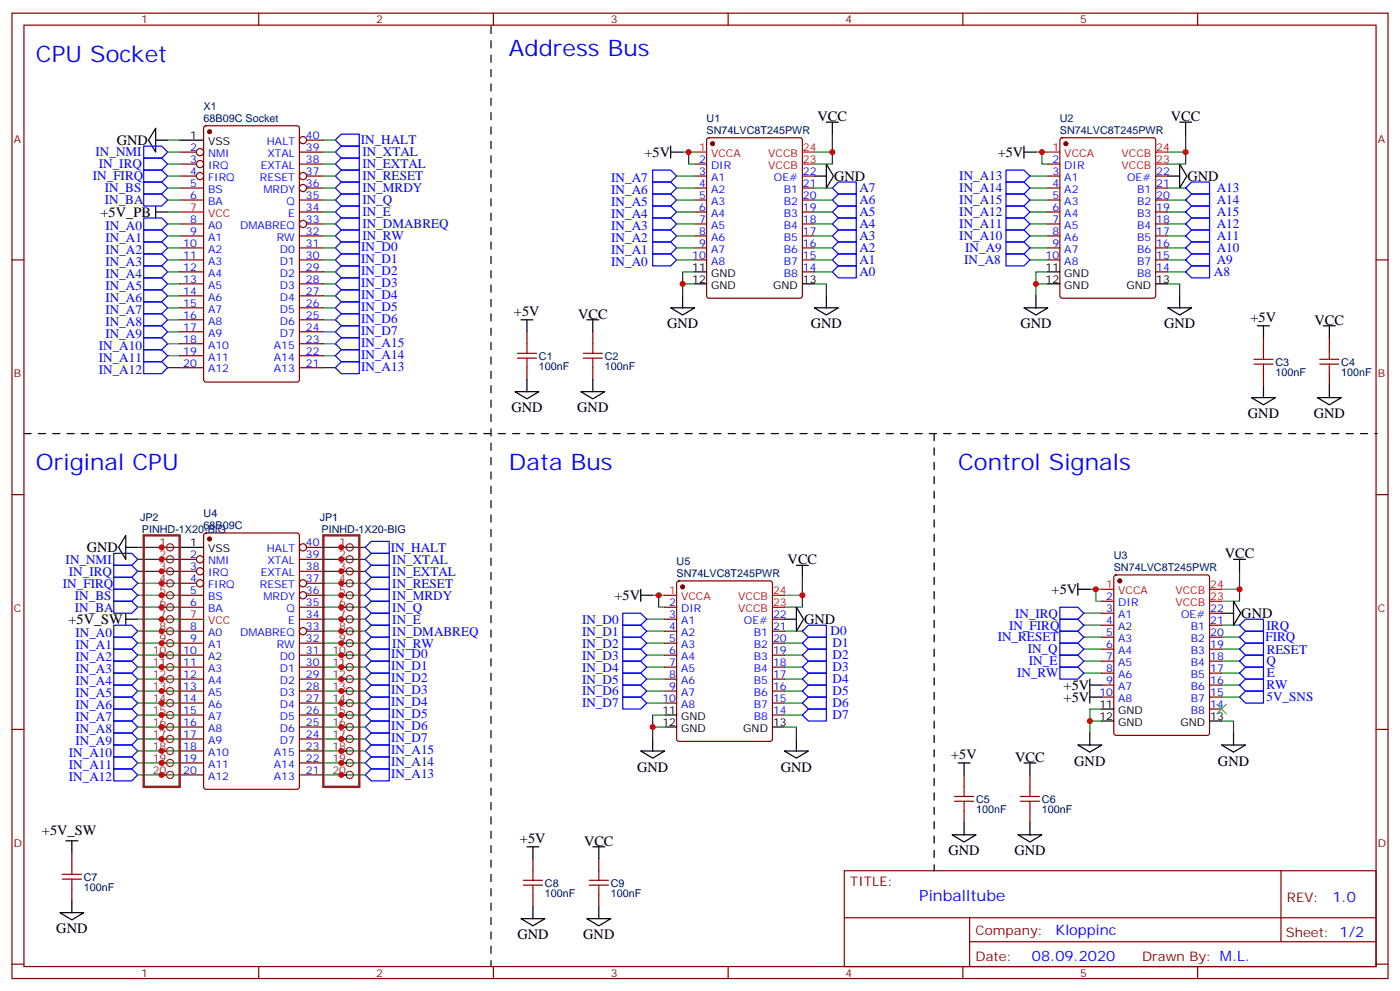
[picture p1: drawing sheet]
<svg xmlns="http://www.w3.org/2000/svg" width="412mm" height="292mm" viewBox="0 0 412 292" stroke-linecap="round" stroke-linejoin="round" font-family="sans-serif">
<g fill="none" stroke="#870000" stroke-width=".35">
<path d="M3.5 3.9h405.4v284.3h-405.4zM7.1 7.4h398.2v277.3h-398.2zM76.2 3.9v3.5M145.3 3.9v3.5M214.5 3.9v3.5M283.6 3.9v3.5M352.8 3.9v3.5M60.2 37.2l.5-.2h26.8l.6 .5 .1 74.3-.5 .7h-27l-.7-.4v-74.4zM52.9 48.3h5M52.9 51.9h5M52.9 55.4h7.1M52.9 58.9h7.1"/>
<path d="M52.9 44.8h5M88.2 48.3h7M88.2 58.9h7M88.2 44.8h7M90.3 51.9h4.9M90.3 55.4h4.9M90.3 41.3h4.9M204.6 48.3h3.5M204.6 51.9h3.5M204.6 55.4h3.5M204.6 58.9h3.5M208.4 40.8l.4-.2h26.9l.6 .4 .1 46.1-.5 .7h-27.1l-.6-.4-.1-46.1z"/>
<path d="M236.4 51.9h3.5M236.4 55.4h3.5M236.4 58.9h3.5M308.7 48.3h3.5M308.7 51.9h3.5M308.7 55.4h3.5M308.7 58.9h3.5M312.4 40.8l.5-.2h26.8l.7 .4v46.1l-.4 .7h-27.1l-.6-.4-.1-46.1zM340.4 51.9h3.6M340.4 55.4h3.6M340.4 58.9h3.6M3.5 76.6h3.6"/>
<path d="M52.9 76.6h7.1M52.9 66h7.1M52.9 69.5h7.1M52.9 73h7.1M88.2 76.6h7M88.2 62.4h7M88.2 69.5h7M88.2 73h7M90.3 66h4.9M204.6 76.6h3.5M204.6 62.4h3.5M204.6 66h3.5"/>
<path d="M204.6 69.5h3.5M204.6 73h3.5M236.4 76.6h3.5M236.4 62.4h3.5M236.4 66h3.5M236.4 69.5h3.5M236.4 73h3.5M308.7 76.6h3.5M308.7 62.4h3.5M308.7 66h3.5M308.7 69.5h3.5M308.7 73h3.5"/>
<path d="M340.4 76.6h3.6M340.4 62.4h3.6M340.4 66h3.6M340.4 69.5h3.6M340.4 73h3.6M405.3 76.6h3.6M52.9 80.1h7.1M52.9 83.6h7.1M52.9 87.1h7.1M52.9 90.7h7.1M52.9 94.2h7.1M52.9 97.7h7.1"/>
<path d="M88.2 80.1h7M88.2 83.6h7M88.2 87.1h7M88.2 90.7h7M88.2 94.2h7M88.2 97.7h7M155.2 97.7v3.5M174.6 97.7v3.5M236.4 80.1h3.5M340.4 80.1h3.6M372.2 99.5v3.5M391.6 99.5v3.5"/>
<path d="M52.9 101.2h7.1M52.9 104.8h7.1M52.9 108.3h7.1M88.2 101.2h7M88.2 104.8h7M88.2 108.3h7M155.2 108.3v3.5M174.6 108.3v3.5M372.2 110.1v3.5M391.6 110.1v3.5M3.5 145.7h3.6M60.2 157.2l.5-.2h26.8l.6 .4 .1 74.4-.5 .6-27 .1-.7-.5v-74.3z"/>
<path d="M405.3 145.7h3.6M52.9 164.7h5M52.9 168.3h5M52.9 171.8h5M52.9 175.3h7.1M52.9 178.9h7.1M88.2 164.7h7M88.2 168.3h7M88.2 178.9h7M90.3 171.8h4.9M90.3 175.3h4.9M90.3 161.2h4.9"/>
<path d="M195.8 178.9h3.5M199.6 171.3l.4-.2h26.8l.7 .4v46.2l-.4 .6-27.1 .1-.6-.5-.1-46.1zM324.6 177.1h3.5M328.3 169.5l.5-.2h26.8l.7 .5v46.1l-.5 .7h-27l-.7-.5v-46.1zM52.9 185.9h7.1M52.9 189.4h7.1M52.9 193h7.1M52.9 196.5h7.1M88.2 189.4h7M88.2 193h7M88.2 196.5h7M88.2 182.4h7"/>
<path d="M90.3 185.9h4.9M195.8 185.9h3.5M195.8 189.4h3.5M195.8 193h3.5M195.8 196.5h3.5M195.8 182.4h3.5M227.5 185.9h3.6M227.5 189.4h3.6M227.5 193h3.6M227.5 196.5h3.6M227.5 182.4h3.6M324.6 180.6h3.5"/>
<path d="M324.6 184.2h3.5M324.6 187.7h3.5M324.6 191.2h3.5M324.6 194.7h3.5M324.6 198.3h3.5M356.3 180.6h3.5M356.3 184.2h3.5M356.3 187.7h3.5M356.3 191.2h3.5M356.3 194.7h3.5M356.3 198.3h3.5M3.5 214.8h3.6"/>
<path d="M52.9 200h7.1M52.9 203.6h7.1M52.9 207.1h7.1M52.9 210.6h7.1M52.9 214.1h7.1M52.9 217.7h7.1M88.2 200h7M88.2 203.6h7M88.2 207.1h7M88.2 210.6h7M88.2 214.1h7M88.2 217.7h7"/>
<path d="M195.8 200h3.5M195.8 203.6h3.5M195.8 207.1h3.5M227.5 200h3.6M227.5 203.6h3.6M227.5 207.1h3.6M227.5 210.6h3.6M324.6 201.8h3.5M324.6 205.3h3.5M356.3 201.8h3.5M356.3 205.3h3.5M356.3 208.8h3.5"/>
<path d="M405.3 214.8h3.6M52.9 221.2h7.1M52.9 224.7h7.1M52.9 228.2h7.1M88.2 221.2h7M88.2 224.7h7M88.2 228.2h7M284 228.2v3.6M284 238.8v3.6M303.4 228.2v3.6M303.4 238.8v3.6M21.2 251.2v3.5"/>
<path d="M157 252.9v3.6M176.4 252.9v3.6M248.7 256.5h156.6v28.2h-156.6zM377.3 256.5v20.9M21.2 261.8v3.5M157 263.5v3.6M176.4 263.5v3.6M248.7 270.3h156.5M285.6 277.4h119.6M285.6 270.3v14.1M3.5 284h3.6M76.2 284.7v3.5"/>
<path d="M145.3 284.7v3.5M214.5 284.7v3.5M283.6 284.7v3.5M352.8 284.7v3.5M405.3 284h3.6"/>
<circle cx="58.9" cy="51.9" r="1.06"/>
<circle cx="58.9" cy="44.8" r="1.06"/>
<circle cx="58.9" cy="48.3" r="1.06"/>
<circle cx="89.3" cy="55.4" r="1.06"/>
<circle cx="89.3" cy="51.9" r="1.06"/>
<circle cx="89.3" cy="41.3" r="1.06"/>
<circle cx="89.3" cy="66" r="1.06"/>
<circle cx="58.9" cy="171.8" r="1.06"/>
<circle cx="58.9" cy="164.7" r="1.06"/>
<circle cx="58.9" cy="168.3" r="1.06"/>
<circle cx="89.3" cy="171.8" r="1.06"/>
<circle cx="89.3" cy="161.2" r="1.06"/>
<circle cx="89.3" cy="175.3" r="1.06"/>
<circle cx="89.3" cy="185.9" r="1.06"/>
</g>
<g fill="#870000" stroke="#870000" stroke-width=".35">
<circle cx="209.9" cy="42.3" r=".53"/>
<circle cx="61.7" cy="38.8" r=".53"/>
<circle cx="61.7" cy="158.8" r=".53"/>
<circle cx="314" cy="42.3" r=".53"/>
<circle cx="201.1" cy="172.9" r=".53"/>
<circle cx="329.8" cy="171.1" r=".53"/>
</g>
<g fill="none" stroke="#f00" stroke-width=".35">
<path d="M204.6 44.8h3.5M236.4 44.8h3.5M236.4 48.3h3.5M308.7 44.8h3.5M340.4 44.8h3.6M340.4 48.3h3.6M52.9 62.4h7.1M195.8 175.3h3.5M227.5 175.3h3.6M227.5 178.9h3.6M324.6 173.6h3.5M356.3 173.6h3.5"/>
<path d="M356.3 177.1h3.5M52.9 182.4h7.1"/>
</g>
<g fill="none" stroke="#000" stroke-width=".35">
<path d="M45.9 37.7v7.1l-2.2-3.5zM243.4 36h3.5M245.2 36v3.5M347.5 36h3.5M349.2 36v3.5M45.9 41.3h3.5M52.9 41.3h7.1M197.6 44.8h3.5M197.6 43v3.6M239.9 51.9h3.5M243.4 48.3l2.1 3.6-2.1 3.5zM301.6 44.8h3.6"/>
<path d="M301.6 43v3.6M344 51.9h3.5M347.5 48.3l2.1 3.6-2.1 3.5zM45.9 62.4h3.5M45.9 60.7v3.5M153.5 94.2h3.5M155.2 94.2v3.5M172.9 94.2h3.5M174.6 94.2v3.5M197.6 90.7h7l-3.5 2.1zM201.1 87.1v3.6M204.6 80.1h3.5"/>
<path d="M204.6 83.6h3.5M236.4 83.6h3.5M239.9 90.7h7l-3.5 2.1zM243.4 87.1v3.6M301.6 90.7h7.1l-3.5 2.1zM305.2 87.1v3.6M308.7 80.1h3.5M308.7 83.6h3.5M340.4 83.6h3.6M344 90.7h7l-3.5 2.1zM347.5 87.1v3.6M370.4 96h3.5"/>
<path d="M372.2 96v3.5M389.8 96h3.5M391.6 96v3.5M151.7 115.4h7l-3.5 2.1zM155.2 111.8v3.6M171.1 115.4h7.1l-3.6 2.1zM174.6 111.8v3.6M368.7 117.1h7l-3.5 2.1zM372.2 113.6v3.5M388.1 117.1h7l-3.5 2.1zM391.6 113.6v3.5M37 157.7v7l-2.1-3.5z"/>
<path d="M37 161.2h3.6M52.9 161.2h7.1M188.7 175.3h3.6M188.7 173.6v3.5M234.6 178.9l2.1 3.5-2.1 3.5zM234.6 166.5h3.5M236.4 166.5v3.5M317.5 173.6h3.5M317.5 171.8v3.5M363.4 177.1l2.1 3.5-2.1 3.6zM363.4 164.7h3.5M365.1 164.7v3.6"/>
<path d="M37 182.4h3.6M37 180.6v3.6M231.1 182.4h3.5M359.8 180.6h3.6M192.3 217.7v3.5M195.8 210.6h3.5M195.8 214.1h3.5M227.5 214.1h3.6M234.6 217.7v3.5M317.5 219.4h7.1l-3.6 2.1zM321 200v7.1M321 215.9v3.5"/>
<path d="M321 201.8h3.6M321 205.3h3.6M324.6 208.8h3.5M324.6 212.4h3.5M356.3 212.4h3.5M359.8 219.4h7.1l-3.5 2.1zM363.4 215.9v3.5M188.7 221.2h7.1l-3.5 2.1zM231.1 221.2h7l-3.5 2.1zM282.2 224.7h3.6M284 224.7v3.5M301.6 224.7h3.6"/>
<path d="M303.4 224.7v3.5M19.4 247.7h3.5M21.2 247.7v3.5M155.2 249.4h3.5M157 249.4v3.5M174.6 249.4h3.6M176.4 249.4v3.5M280.5 245.9h7l-3.5 2.1zM284 242.4v3.5M299.9 245.9h7l-3.5 2.1zM303.4 242.4v3.5M17.6 268.8h7.1l-3.5 2.1z"/>
<path d="M21.2 265.3v3.5M153.5 270.6h7l-3.5 2.1zM157 267.1v3.5M172.9 270.6h7l-3.5 2.1zM176.4 267.1v3.5"/>
</g>
<g fill="none" stroke="#00f" stroke-width=".35">
<path d="M100.5 39.5h5.3v3.5h-5.3l-1.7-1.7zM42.3 43h5.3l1.8 1.8-1.8 1.8h-5.3zM42.3 46.6h5.3l1.8 1.7-1.8 1.8h-5.3zM42.3 50.1h5.3l1.8 1.8-1.8 1.7h-5.3zM42.3 53.6h5.3l1.8 1.8-1.8 1.8h-5.3zM42.3 57.2h5.3l1.8 1.7-1.8 1.8h-5.3zM98.8 44.8l1.7-1.8h5.3v3.6h-5.3zM98.8 48.3l1.7-1.7h5.3v3.5h-5.3zM98.8 51.9l1.7-1.8h5.3v3.5h-5.3zM98.8 55.4l1.7-1.8h5.3v3.6h-5.3zM100.5 57.2h5.3v3.5h-5.3l-1.7-1.8zM192.3 50.1h5.3l1.7 1.8-1.7 1.7h-5.3z"/>
<path d="M192.3 57.2h5.3l1.7 1.7-1.7 1.8h-5.3zM192.3 53.6h5.3l1.7 1.8-1.7 1.8h-5.3zM245.2 58.9l1.7-1.7h5.3v3.5h-5.3zM245.2 55.4l1.7-1.8h5.3v3.6h-5.3zM296.3 50.1h5.3l1.8 1.8-1.8 1.7h-5.3zM296.3 53.6h5.3l1.8 1.8-1.8 1.8h-5.3zM296.3 57.2h5.3l1.8 1.7-1.8 1.8h-5.3zM349.2 55.4l1.8-1.8h5.3v3.6h-5.3zM349.2 58.9l1.8-1.7h5.3v3.5h-5.3zM42.3 64.2h5.3l1.8 1.8-1.8 1.7h-5.3zM42.3 67.7h5.3l1.8 1.8-1.8 1.8h-5.3zM42.3 71.3h5.3l1.8 1.7-1.8 1.8h-5.3z"/>
<path d="M42.3 74.8h5.3l1.8 1.8-1.8 1.7h-5.3zM42.3 78.3h5.3l1.8 1.8-1.8 1.7h-5.3zM98.8 73l1.7-1.7h5.3v3.5h-5.3zM98.8 76.6l1.7-1.8h5.3v3.5h-5.3zM98.8 62.4l1.7-1.7h5.3v3.5h-5.3zM98.8 66l1.7-1.8h5.3v3.5h-5.3zM98.8 69.5l1.7-1.8h5.3v3.6h-5.3zM192.3 74.8h5.3l1.7 1.8-1.7 1.7h-5.3zM192.3 71.3h5.3l1.7 1.7-1.7 1.8h-5.3zM192.3 67.7h5.3l1.7 1.8-1.7 1.8h-5.3zM192.3 64.2h5.3l1.7 1.8-1.7 1.7h-5.3zM192.3 60.7h5.3l1.7 1.7-1.7 1.8h-5.3z"/>
<path d="M245.2 76.6l1.7-1.8h5.3v3.5h-5.3zM245.2 73l1.7-1.7h5.3v3.5h-5.3zM245.2 69.5l1.7-1.8h5.3v3.6h-5.3zM245.2 66l1.7-1.8h5.3v3.5h-5.3zM245.2 62.4l1.7-1.7h5.3v3.5h-5.3zM296.3 74.8h5.3l1.8 1.8-1.8 1.7h-5.3zM296.3 71.3h5.3l1.8 1.7-1.8 1.8h-5.3zM296.3 67.7h5.3l1.8 1.8-1.8 1.8h-5.3zM296.3 64.2h5.3l1.8 1.8-1.8 1.7h-5.3zM296.3 60.7h5.3l1.8 1.7-1.8 1.8h-5.3zM349.2 76.6l1.8-1.8h5.3v3.5h-5.3zM349.2 73l1.8-1.7h5.3v3.5h-5.3z"/>
<path d="M349.2 69.5l1.8-1.8h5.3v3.6h-5.3zM349.2 66l1.8-1.8h5.3v3.5h-5.3zM349.2 62.4l1.8-1.7h5.3v3.5h-5.3zM42.3 81.8h5.3l1.8 1.8-1.8 1.8h-5.3zM42.3 85.4h5.3l1.8 1.7-1.8 1.8h-5.3zM42.3 88.9h5.3l1.8 1.8-1.8 1.7h-5.3zM42.3 92.4h5.3l1.8 1.8-1.8 1.8h-5.3zM42.3 96h5.3l1.8 1.7-1.8 1.8h-5.3zM42.3 99.5h5.3l1.8 1.7-1.8 1.8h-5.3zM98.8 80.1l1.7-1.8h5.3v3.5h-5.3zM98.8 83.6l1.7-1.8h5.3v3.6h-5.3zM98.8 87.1l1.7-1.7h5.3v3.5h-5.3z"/>
<path d="M98.8 90.7l1.7-1.8h5.3v3.5h-5.3zM98.8 94.2l1.7-1.8h5.3v3.6h-5.3zM98.8 97.7l1.7-1.7h5.3v3.5h-5.3zM245.2 80.1l1.7-1.8h5.3v3.5h-5.3zM349.2 80.1l1.8-1.8h5.3v3.5h-5.3zM42.3 103h5.3l1.8 1.8-1.8 1.7h-5.3zM42.3 106.5h5.3l1.8 1.8-1.8 1.8h-5.3zM98.8 104.8l1.7-1.8h5.3v3.5h-5.3zM98.8 101.2l1.7-1.7h5.3v3.5h-5.3zM100.5 106.5h5.3v3.6h-5.3l-1.7-1.8zM33.5 177.1h5.3l1.8 1.8-1.8 1.7h-5.3zM33.5 173.6h5.3l1.8 1.7-1.8 1.8h-5.3z"/>
<path d="M33.5 170h5.3l1.8 1.8-1.8 1.8h-5.3zM33.5 166.5h5.3l1.8 1.8-1.8 1.7h-5.3zM33.5 163h5.3l1.8 1.7-1.8 1.8h-5.3zM107.6 178.9l1.8-1.8h5.3v3.5h-5.3zM107.6 175.3l1.8-1.7h5.3v3.5h-5.3zM107.6 171.8l1.8-1.8h5.3v3.6h-5.3zM107.6 161.2l1.8-1.7h5.3v3.5h-5.3zM109.4 166.5h5.3v3.5h-5.3l-1.8-1.7zM109.4 163h5.3v3.5h-5.3l-1.8-1.8zM312.2 178.9h5.3l1.8 1.7-1.8 1.8h-5.3zM33.5 198.3h5.3l1.8 1.7-1.8 1.8h-5.3zM33.5 194.7h5.3l1.8 1.8-1.8 1.8h-5.3z"/>
<path d="M33.5 191.2h5.3l1.8 1.8-1.8 1.7h-5.3zM33.5 187.7h5.3l1.8 1.7-1.8 1.8h-5.3zM33.5 184.2h5.3l1.8 1.7-1.8 1.8h-5.3zM107.6 189.4l1.8-1.7h5.3v3.5h-5.3zM107.6 185.9l1.8-1.7h5.3v3.5h-5.3zM107.6 182.4l1.8-1.8h5.3v3.6h-5.3zM107.6 193l1.8-1.8h5.3v3.5h-5.3zM109.4 198.3h5.3v3.5h-5.3l-1.8-1.8zM109.4 194.7h5.3v3.6h-5.3l-1.8-1.8zM183.4 180.6h5.3l1.8 1.8-1.8 1.8h-5.3zM183.4 184.2h5.3l1.8 1.7-1.8 1.8h-5.3zM183.4 187.7h5.3l1.8 1.7-1.8 1.8h-5.3z"/>
<path d="M183.4 191.2h5.3l1.8 1.8-1.8 1.7h-5.3zM183.4 194.7h5.3l1.8 1.8-1.8 1.8h-5.3zM183.4 198.3h5.3l1.8 1.7-1.8 1.8h-5.3zM236.4 185.9l1.7-1.7h5.3v3.5h-5.3zM236.4 189.4l1.7-1.7h5.3v3.5h-5.3zM236.4 193l1.7-1.8h5.3v3.5h-5.3zM238.1 194.7h5.3v3.6h-5.3l-1.7-1.8zM312.2 182.4h5.3l1.8 1.8-1.8 1.7h-5.3zM312.2 185.9h5.3l1.8 1.8-1.8 1.7h-5.3zM312.2 189.4h5.3l1.8 1.8-1.8 1.8h-5.3zM312.2 193h5.3l1.8 1.7-1.8 1.8h-5.3zM312.2 196.5h5.3l1.8 1.8-1.8 1.7h-5.3z"/>
<path d="M365.1 184.2l1.8-1.8h5.3v3.5h-5.3zM365.1 187.7l1.8-1.8h5.3v3.5h-5.3zM365.1 191.2l1.8-1.8h5.3v3.6h-5.3zM365.1 194.7l1.8-1.7h5.3v3.5h-5.3zM365.1 198.3l1.8-1.8h5.3v3.5h-5.3zM33.5 219.4h5.3l1.8 1.8-1.8 1.8h-5.3zM33.5 215.9h5.3l1.8 1.8-1.8 1.7h-5.3zM33.5 212.4h5.3l1.8 1.7-1.8 1.8h-5.3zM33.5 208.8h5.3l1.8 1.8-1.8 1.8h-5.3zM33.5 205.3h5.3l1.8 1.8-1.8 1.7h-5.3zM33.5 201.8h5.3l1.8 1.8-1.8 1.7h-5.3zM107.6 217.7l1.8-1.8h5.3v3.5h-5.3z"/>
<path d="M107.6 214.1l1.8-1.7h5.3v3.5h-5.3zM107.6 210.6l1.8-1.8h5.3v3.6h-5.3zM107.6 207.1l1.8-1.8h5.3v3.5h-5.3zM109.4 201.8h5.3v3.5h-5.3l-1.8-1.7zM183.4 201.8h5.3l1.8 1.8-1.8 1.7h-5.3zM183.4 205.3h5.3l1.8 1.8-1.8 1.7h-5.3zM236.4 200l1.7-1.7h5.3v3.5h-5.3zM236.4 207.1l1.7-1.8h5.3v3.5h-5.3zM236.4 210.6l1.7-1.8h5.3v3.6h-5.3zM238.1 201.8h5.3v3.5h-5.3l-1.7-1.7zM365.1 201.8l1.8-1.8h5.3v3.6h-5.3zM365.1 205.3l1.8-1.7h5.3v3.5h-5.3z"/>
<path d="M33.5 226.5h5.3l1.8 1.7-1.8 1.8h-5.3zM33.5 223h5.3l1.8 1.7-1.8 1.8h-5.3zM107.6 221.2l1.8-1.8h5.3v3.6h-5.3zM107.6 224.7l1.8-1.7h5.3v3.5h-5.3zM107.6 228.2l1.8-1.7h5.3v3.5h-5.3z"/>
</g>
<g fill="none" stroke="#008700" stroke-width=".35">
<path d="M245.2 39.5v5.3h-5.3M349.2 39.5v5.3h-5.2M49.4 58.9h3.5M49.4 55.4h3.5M49.4 51.9h3.5M49.4 44.8h3.5M49.4 48.3h3.5M49.4 41.3h3.5M95.2 58.9h3.6M95.2 55.4h3.6M95.2 51.9h3.6M95.2 44.8h3.6"/>
<path d="M95.2 48.3h3.6M95.2 41.3h3.6M199.3 58.9h5.3M199.3 55.4h5.3M199.3 51.9h5.3M201.1 44.8h3.5M202.8 44.8v3.5h1.8M239.9 58.9h5.3M239.9 55.4h5.3M245.2 44.8v3.5h-5.3M303.4 58.9h5.3M303.4 55.4h5.3"/>
<path d="M303.4 51.9h5.3M305.2 44.8h3.5M306.9 44.8v3.5h1.8M344 58.9h5.2M344 55.4h5.2M349.2 44.8v3.5h-5.2M49.4 73h3.5M49.4 69.5h3.5M49.4 66h3.5M49.4 62.4h3.5M49.4 76.6h3.5M95.2 73h3.6"/>
<path d="M95.2 69.5h3.6M95.2 66h3.6M95.2 62.4h3.6M95.2 76.6h3.6M199.3 73h5.3M199.3 69.5h5.3M199.3 66h5.3M199.3 62.4h5.3M199.3 76.6h5.3M239.9 73h5.3M239.9 69.5h5.3M239.9 66h5.3"/>
<path d="M239.9 62.4h5.3M239.9 76.6h5.3M303.4 73h5.3M303.4 69.5h5.3M303.4 66h5.3M303.4 62.4h5.3M303.4 76.6h5.3M344 73h5.2M344 69.5h5.2M344 66h5.2M344 62.4h5.2M344 76.6h5.2"/>
<path d="M49.4 80.1h3.5M49.4 97.7h3.5M49.4 94.2h3.5M49.4 90.7h3.5M49.4 87.1h3.5M49.4 83.6h3.5M95.2 80.1h3.6M95.2 97.7h3.6M95.2 94.2h3.6M95.2 90.7h3.6M95.2 87.1h3.6M95.2 83.6h3.6"/>
<path d="M204.6 83.6h-3.5v3.5M204.6 80.1h-3.5v3.5M239.9 83.6h3.5v3.5M239.9 80.1h5.3M308.7 80.1h-3.5v3.5M308.7 83.6h-3.5v3.5M344 83.6h3.5v3.5M344 80.1h5.2M49.4 101.2h3.5M49.4 104.8h3.5M49.4 108.3h3.5M95.2 101.2h3.6"/>
<path d="M95.2 104.8h3.6M95.2 108.3h3.6M40.6 175.3h12.3M40.6 161.2h12.3M40.6 164.7h12.3M40.6 168.3h12.3M40.6 171.8h12.3M40.6 178.9h12.3M95.2 175.3h12.4M95.2 161.2h12.4M95.2 164.7h12.4M95.2 168.3h12.4"/>
<path d="M95.2 171.8h12.4M95.2 178.9h12.4M192.3 175.3h3.5M194 175.3v3.6h1.8M236.4 170v5.3h-5.3M236.4 175.3v3.6h-5.3M321 173.6h3.6M322.8 173.6v3.5h1.8M365.1 173.6v3.5h-5.3M365.1 168.3v5.3h-5.3M40.6 196.5h12.3M40.6 193h12.3"/>
<path d="M40.6 189.4h12.3M40.6 185.9h12.3M40.6 182.4h12.3M95.2 196.5h12.4M95.2 193h12.4M95.2 189.4h12.4M95.2 185.9h12.4M95.2 182.4h12.4M190.5 196.5h5.3M190.5 193h5.3M190.5 189.4h5.3M190.5 185.9h5.3"/>
<path d="M190.5 182.4h5.3M231.1 196.5h5.3M231.1 193h5.3M231.1 189.4h5.3M231.1 185.9h5.3M319.3 184.2h5.3M319.3 187.7h5.3M319.3 191.2h5.3M319.3 194.7h5.3M319.3 198.3h5.3M319.3 180.6h5.3M359.8 184.2h5.3"/>
<path d="M359.8 187.7h5.3M359.8 191.2h5.3M359.8 194.7h5.3M359.8 198.3h5.3M40.6 203.6h12.3M40.6 200h12.3M40.6 207.1h12.3M40.6 210.6h12.3M40.6 214.1h12.3M40.6 217.7h12.3M95.2 203.6h12.4M95.2 200h12.4"/>
<path d="M95.2 207.1h12.4M95.2 210.6h12.4M95.2 214.1h12.4M95.2 217.7h12.4M190.5 203.6h5.3M190.5 200h5.3M190.5 207.1h5.3M195.8 214.1h-3.5v3.6M195.8 210.6h-3.5v3.5M231.1 214.1h3.5v3.6M231.1 203.6h5.3M231.1 200h5.3"/>
<path d="M231.1 207.1h5.3M231.1 210.6h5.3M324.6 208.8h-3.6v3.6M324.6 212.4h-3.6v3.5M359.8 212.4h3.6v3.5M359.8 201.8h5.3M359.8 205.3h5.3M40.6 228.2h12.3M40.6 224.7h12.3M40.6 221.2h12.3M95.2 228.2h12.4M95.2 224.7h12.4"/>
<path d="M95.2 221.2h12.4"/>
</g>
<path d="M358.4 207.4l2.8 2.9M361.2 207.4l-2.8 2.9" fill="none" stroke="#3c3" stroke-width=".35"/>
<path d="M144.6 7.8v276.9M7.1 127.7h398.6M275.2 127.7v128.8" fill="none" stroke="#000" stroke-width=".35" stroke-dasharray="2.1 2.1"/>
<g fill="none" stroke="#a10000" stroke-width=".35">
<path d="M152.4 105.5h5.6M152.4 104.1h5.6M155.2 101.2v2.9M155.2 105.5v2.8M171.8 105.5h5.6M171.8 104.1h5.6M174.6 101.2v2.9M174.6 105.5v2.8M369.4 107.2h5.6M369.4 105.8h5.6M372.2 103v2.8M372.2 107.2v2.9"/>
<path d="M388.8 107.2h5.6M388.8 105.8h5.6M391.6 103v2.8M391.6 107.2v2.9M281.2 236h5.6M281.2 234.6h5.6M284 231.8v2.8M284 236v2.8M300.6 236h5.6M300.6 234.6h5.6M303.4 231.8v2.8M303.4 236v2.8"/>
<path d="M18.3 258.9h5.7M18.3 257.5h5.7M21.2 254.7v2.8M21.2 258.9v2.9M154.2 259.3h5.6M157 256.5v2.8M173.6 259.3h5.6M176.4 256.5v2.8M154.2 260.7h5.6M157 260.7v2.8M173.6 260.7h5.6M176.4 260.7v2.8"/>
</g>
<path d="M42.3 157.7h10.6v74.1h-10.6zM95.2 157.7h10.6v74.1h-10.6z" fill="none" stroke="#8c2424" stroke-width=".71"/>
<g fill="none" stroke="#8c2424" stroke-width=".35">
<path d="M47.6 161.2h1.4M47.6 164.7h1.4M47.6 168.3h1.4M47.6 171.8h1.4M47.6 175.3h1.4M47.6 178.9h1.4M100.5 161.2h1.5M100.5 164.7h1.5M100.5 168.3h1.5M100.5 171.8h1.5M100.5 175.3h1.5M100.5 178.9h1.5"/>
<path d="M47.6 182.4h1.4M47.6 185.9h1.4M47.6 189.4h1.4M47.6 193h1.4M47.6 196.5h1.4M100.5 182.4h1.5M100.5 185.9h1.5M100.5 189.4h1.5M100.5 193h1.5M100.5 196.5h1.5M47.6 200h1.4M47.6 203.6h1.4"/>
<path d="M47.6 207.1h1.4M47.6 210.6h1.4M47.6 214.1h1.4M47.6 217.7h1.4M100.5 200h1.5M100.5 203.6h1.5M100.5 207.1h1.5M100.5 210.6h1.5M100.5 214.1h1.5M100.5 217.7h1.5M47.6 221.2h1.4M47.6 224.7h1.4"/>
<path d="M47.6 228.2h1.4M100.5 221.2h1.5M100.5 224.7h1.5M100.5 228.2h1.5"/>
<circle cx="50.1" cy="161.2" r="1.06"/>
<circle cx="50.1" cy="164.7" r="1.06"/>
<circle cx="50.1" cy="171.8" r="1.06"/>
<circle cx="50.1" cy="168.3" r="1.06"/>
<circle cx="50.1" cy="178.9" r="1.06"/>
<circle cx="50.1" cy="175.3" r="1.06"/>
<circle cx="103" cy="171.8" r="1.06"/>
<circle cx="103" cy="161.2" r="1.06"/>
<circle cx="103" cy="164.7" r="1.06"/>
<circle cx="103" cy="175.3" r="1.06"/>
<circle cx="103" cy="168.3" r="1.06"/>
<circle cx="103" cy="178.9" r="1.06"/>
<circle cx="50.1" cy="185.9" r="1.06"/>
<circle cx="50.1" cy="189.4" r="1.06"/>
<circle cx="50.1" cy="182.4" r="1.06"/>
<circle cx="50.1" cy="196.5" r="1.06"/>
<circle cx="50.1" cy="193" r="1.06"/>
<circle cx="103" cy="185.9" r="1.06"/>
<circle cx="103" cy="193" r="1.06"/>
<circle cx="103" cy="182.4" r="1.06"/>
<circle cx="103" cy="196.5" r="1.06"/>
<circle cx="103" cy="189.4" r="1.06"/>
<circle cx="50.1" cy="200" r="1.06"/>
<circle cx="50.1" cy="207.1" r="1.06"/>
<circle cx="50.1" cy="203.6" r="1.06"/>
<circle cx="50.1" cy="210.6" r="1.06"/>
<circle cx="50.1" cy="214.1" r="1.06"/>
<circle cx="50.1" cy="217.7" r="1.06"/>
<circle cx="103" cy="200" r="1.06"/>
<circle cx="103" cy="210.6" r="1.06"/>
<circle cx="103" cy="203.6" r="1.06"/>
<circle cx="103" cy="207.1" r="1.06"/>
<circle cx="103" cy="217.7" r="1.06"/>
<circle cx="103" cy="214.1" r="1.06"/>
<circle cx="50.1" cy="224.7" r="1.06"/>
<circle cx="50.1" cy="228.2" r="1.06"/>
<circle cx="50.1" cy="221.2" r="1.06"/>
<circle cx="103" cy="224.7" r="1.06"/>
<circle cx="103" cy="228.2" r="1.06"/>
<circle cx="103" cy="221.2" r="1.06"/>
</g>
<g fill="#c00">
<circle cx="201.1" cy="83.6" r=".88"/>
<circle cx="245.2" cy="44.8" r=".88"/>
<circle cx="202.8" cy="44.8" r=".88"/>
<circle cx="306.9" cy="44.8" r=".88"/>
<circle cx="349.3" cy="44.8" r=".88"/>
<circle cx="305.2" cy="83.6" r=".88"/>
<circle cx="192.3" cy="214.1" r=".88"/>
<circle cx="236.4" cy="175.3" r=".88"/>
<circle cx="194" cy="175.3" r=".88"/>
<circle cx="322.8" cy="173.6" r=".88"/>
<circle cx="365.1" cy="173.6" r=".88"/>
<circle cx="321" cy="212.4" r=".88"/>
<circle cx="100.5" cy="161.2" r=".88"/>
<circle cx="100.5" cy="164.7" r=".88"/>
<circle cx="100.5" cy="168.3" r=".88"/>
<circle cx="100.5" cy="171.8" r=".88"/>
<circle cx="100.5" cy="175.3" r=".88"/>
<circle cx="100.5" cy="178.9" r=".88"/>
<circle cx="100.5" cy="182.4" r=".88"/>
<circle cx="100.5" cy="185.9" r=".88"/>
<circle cx="100.5" cy="189.4" r=".88"/>
<circle cx="100.5" cy="193" r=".88"/>
<circle cx="100.5" cy="196.5" r=".88"/>
<circle cx="100.5" cy="200" r=".88"/>
<circle cx="100.5" cy="203.6" r=".88"/>
<circle cx="100.5" cy="207.1" r=".88"/>
<circle cx="100.5" cy="210.6" r=".88"/>
<circle cx="100.5" cy="214.1" r=".88"/>
<circle cx="100.5" cy="217.7" r=".88"/>
<circle cx="100.5" cy="221.2" r=".88"/>
<circle cx="100.5" cy="224.7" r=".88"/>
<circle cx="100.5" cy="228.2" r=".88"/>
<circle cx="47.6" cy="161.2" r=".88"/>
<circle cx="47.6" cy="164.7" r=".88"/>
<circle cx="47.6" cy="168.3" r=".88"/>
<circle cx="47.6" cy="171.8" r=".88"/>
<circle cx="47.6" cy="175.3" r=".88"/>
<circle cx="47.6" cy="178.9" r=".88"/>
<circle cx="47.6" cy="182.4" r=".88"/>
<circle cx="47.6" cy="185.9" r=".88"/>
<circle cx="47.6" cy="189.4" r=".88"/>
<circle cx="47.6" cy="193" r=".88"/>
<circle cx="47.6" cy="196.5" r=".88"/>
<circle cx="47.6" cy="200" r=".88"/>
<circle cx="47.6" cy="203.6" r=".88"/>
<circle cx="47.6" cy="207.1" r=".88"/>
<circle cx="47.6" cy="210.6" r=".88"/>
<circle cx="47.6" cy="214.1" r=".88"/>
<circle cx="47.6" cy="217.7" r=".88"/>
<circle cx="47.6" cy="221.2" r=".88"/>
<circle cx="47.6" cy="224.7" r=".88"/>
<circle cx="47.6" cy="228.2" r=".88"/>
</g>
<g font-size="6.7" fill="#00f">
<text x="149.9" y="16.6">Address Bus</text>
<text x="10.6" y="18.3">CPU Socket</text>
<text x="10.6" y="138.3">Original CPU</text>
<text x="149.9" y="138.3">Data Bus</text>
<text x="282.2" y="138.3">Control Signals</text>
</g>
<text font-size="4.6" fill="#00f" x="270.8" y="265.5">Pinballtube</text>
<g font-size="4.2">
<text x="240.8" y="35.6">VCC</text>
<text x="344.9" y="35.6">VCC</text>
<text x="34.4" y="42.7">GND</text>
<text x="189.8" y="46.2">+5V</text>
<text x="293.9" y="46.2">+5V</text>
<text x="245.7" y="53.3">GND</text>
<text x="349.8" y="53.3">GND</text>
<text x="29.6" y="63.9">+5V_PB</text>
<text x="151.4" y="93.1">+5V</text>
<text x="170.3" y="93.8">VCC</text>
<text x="368.4" y="94.8">+5V</text>
<text x="387.2" y="95.6">VCC</text>
<text x="196.5" y="96.7">GND</text>
<text x="238.8" y="96.7">GND</text>
<text x="300.6" y="96.7">GND</text>
<text x="342.9" y="96.7">GND</text>
<text x="150.6" y="121.4">GND</text>
<text x="170" y="121.4">GND</text>
<text x="367.6" y="123.2">GND</text>
<text x="387" y="123.2">GND</text>
<text x="25.6" y="162.6">GND</text>
<text x="232" y="166.2">VCC</text>
<text x="360.8" y="164.4">VCC</text>
<text x="181" y="176.7">+5V</text>
<text x="309.8" y="175">+5V</text>
<text x="20.2" y="183.8">+5V_SW</text>
<text x="236.9" y="183.8">GND</text>
<text x="365.7" y="182">GND</text>
<text x="313.3" y="203.2">+5V</text>
<text x="313.3" y="206.7">+5V</text>
<text x="187.7" y="227.3">GND</text>
<text x="230" y="227.3">GND</text>
<text x="280.2" y="223.6">+5V</text>
<text x="299" y="224.4">VCC</text>
<text x="316.4" y="225.5">GND</text>
<text x="358.8" y="225.5">GND</text>
<text x="12.3" y="245.9">+5V_SW</text>
<text x="153.2" y="248.3">+5V</text>
<text x="172" y="249.1">VCC</text>
<text x="279.4" y="252">GND</text>
<text x="298.8" y="252">GND</text>
<text x="16.6" y="274.9">GND</text>
<text x="152.4" y="276.6">GND</text>
<text x="171.8" y="276.6">GND</text>
</g>
<g font-size="4.2" fill="#00f">
<text x="392.5" y="265.7">1.0</text>
<text x="310.9" y="275.3">Kloppinc</text>
<text x="304" y="283.1">08.09.2020</text>
</g>
<g font-size="3.9" fill="#00f">
<text x="28.2" y="46.1">IN_NMI</text>
<text x="106.3" y="42.5">IN_HALT</text>
<text x="106.7" y="46.1">IN_XTAL</text>
<text x="27.4" y="53.1">IN_FIRQ</text>
<text x="29.1" y="49.6">IN_IRQ</text>
<text x="106.7" y="49.6">IN_EXTAL</text>
<text x="106.7" y="53.1">IN_RESET</text>
<text x="180.1" y="53.6">IN_A7</text>
<text x="282.6" y="53.1">IN_A13</text>
<text x="30.9" y="56.7">IN_BS</text>
<text x="106.7" y="56.7">IN_MRDY</text>
<text x="180.1" y="57.2">IN_A6</text>
<text x="253.1" y="56.7">A7</text>
<text x="282.6" y="56.7">IN_A14</text>
<text x="358.4" y="56.7">A13</text>
<text x="30.9" y="60.2">IN_BA</text>
<text x="106.7" y="60.2">IN_Q</text>
<text x="106.7" y="63.7">IN_E</text>
<text x="180.1" y="64.2">IN_A4</text>
<text x="180.1" y="60.7">IN_A5</text>
<text x="253.1" y="63.7">A5</text>
<text x="253.1" y="60.2">A6</text>
<text x="282.6" y="63.7">IN_A12</text>
<text x="282.6" y="60.2">IN_A15</text>
<text x="358.4" y="60.2">A14</text>
<text x="358.4" y="63.7">A15</text>
<text x="31.1" y="67.7">IN_A0</text>
<text x="31.1" y="71.3">IN_A1</text>
<text x="106.7" y="67.2">IN_DMABREQ</text>
<text x="106.7" y="70.8">IN_RW</text>
<text x="180.1" y="71.3">IN_A2</text>
<text x="180.1" y="67.7">IN_A3</text>
<text x="253.1" y="70.8">A3</text>
<text x="253.1" y="67.2">A4</text>
<text x="282.6" y="70.8">IN_A10</text>
<text x="282.6" y="67.3">IN_A11</text>
<text x="358.4" y="70.8">A11</text>
<text x="358.4" y="67.3">A12</text>
<text x="31.1" y="74.8">IN_A2</text>
<text x="106.4" y="73.8">IN_D0</text>
<text x="106.4" y="77.4">IN_D1</text>
<text x="180.1" y="74.8">IN_A1</text>
<text x="253.1" y="77.8">A1</text>
<text x="253.1" y="74.3">A2</text>
<text x="284" y="77.8">IN_A8</text>
<text x="284.3" y="74.3">IN_A9</text>
<text x="358.4" y="77.8">A9</text>
<text x="358.4" y="74.3">A10</text>
<text x="31.1" y="78.3">IN_A3</text>
<text x="31.1" y="81.8">IN_A4</text>
<text x="106.4" y="80.9">IN_D2</text>
<text x="180.1" y="78.3">IN_A0</text>
<text x="253.1" y="81.4">A0</text>
<text x="357.6" y="81.4">A8</text>
<text x="31.1" y="85.4">IN_A5</text>
<text x="31.1" y="88.9">IN_A6</text>
<text x="106.4" y="84.4">IN_D3</text>
<text x="106.4" y="88">IN_D4</text>
<text x="31.1" y="92.4">IN_A7</text>
<text x="31.1" y="96">IN_A8</text>
<text x="106.4" y="91.5">IN_D5</text>
<text x="106.4" y="95">IN_D6</text>
<text x="31.1" y="99.5">IN_A9</text>
<text x="106.4" y="98.5">IN_D7</text>
<text x="29.1" y="103">IN_A10</text>
<text x="29.1" y="106.5">IN_A11</text>
<text x="106.4" y="105.6">IN_A14</text>
<text x="106.4" y="102.1">IN_A15</text>
<text x="29.1" y="110.1">IN_A12</text>
<text x="106.4" y="109.1">IN_A13</text>
<text x="19.3" y="166">IN_NMI</text>
<text x="115.1" y="162.5">IN_HALT</text>
<text x="115.6" y="166">IN_XTAL</text>
<text x="18.5" y="173.1">IN_FIRQ</text>
<text x="20.3" y="169.5">IN_IRQ</text>
<text x="115.6" y="173.1">IN_RESET</text>
<text x="115.6" y="169.5">IN_EXTAL</text>
<text x="22.1" y="176.6">IN_BS</text>
<text x="115.6" y="176.6">IN_MRDY</text>
<text x="22.1" y="180.1">IN_BA</text>
<text x="115.6" y="183.7">IN_E</text>
<text x="115.6" y="180.1">IN_Q</text>
<text x="171.4" y="183.7">IN_D0</text>
<text x="297.2" y="185.4">IN_FIRQ</text>
<text x="299" y="181.9">IN_IRQ</text>
<text x="373.1" y="185.4">IRQ</text>
<text x="22.2" y="191.2">IN_A1</text>
<text x="22.2" y="187.7">IN_A0</text>
<text x="115.6" y="190.7">IN_RW</text>
<text x="115.6" y="187.2">IN_DMABREQ</text>
<text x="171.4" y="187.2">IN_D1</text>
<text x="171.4" y="190.7">IN_D2</text>
<text x="244.6" y="187.2">D0</text>
<text x="245.3" y="190.7">D1</text>
<text x="293.9" y="188.9">IN_RESET</text>
<text x="372.7" y="188.9">FIRQ</text>
<text x="22.2" y="194.7">IN_A2</text>
<text x="115.2" y="197.3">IN_D1</text>
<text x="115.2" y="193.8">IN_D0</text>
<text x="171.4" y="194.3">IN_D3</text>
<text x="171.4" y="197.8">IN_D4</text>
<text x="245.3" y="194.2">D2</text>
<text x="245.3" y="197.8">D3</text>
<text x="302.7" y="192.5">IN_Q</text>
<text x="303.1" y="196">IN_E</text>
<text x="373.1" y="196">Q</text>
<text x="373.2" y="192.5">RESET</text>
<text x="22.2" y="201.8">IN_A4</text>
<text x="22.2" y="198.3">IN_A3</text>
<text x="115.2" y="200.9">IN_D2</text>
<text x="171.4" y="201.3">IN_D5</text>
<text x="245.3" y="201.3">D4</text>
<text x="299.6" y="199.5">IN_RW</text>
<text x="373.1" y="203.1">RW</text>
<text x="373.2" y="199.5">E</text>
<text x="22.2" y="208.8">IN_A6</text>
<text x="22.2" y="205.3">IN_A5</text>
<text x="115.2" y="207.9">IN_D4</text>
<text x="115.2" y="204.4">IN_D3</text>
<text x="171.4" y="204.9">IN_D6</text>
<text x="171.4" y="208.4">IN_D7</text>
<text x="245.3" y="204.8">D5</text>
<text x="245.3" y="208.4">D6</text>
<text x="373.1" y="206.6">5V_SNS</text>
<text x="22.2" y="215.9">IN_A8</text>
<text x="22.2" y="212.4">IN_A7</text>
<text x="115.2" y="215">IN_D6</text>
<text x="115.2" y="211.4">IN_D5</text>
<text x="245.3" y="211.9">D7</text>
<text x="22.2" y="219.4">IN_A9</text>
<text x="115.2" y="218.5">IN_D7</text>
<text x="20.3" y="226.5">IN_A11</text>
<text x="20.3" y="223">IN_A10</text>
<text x="115.2" y="222">IN_A15</text>
<text x="115.2" y="225.5">IN_A14</text>
<text x="20.3" y="230">IN_A12</text>
<text x="115.2" y="229.1">IN_A13</text>
</g>
<g font-size="3.9" fill="#800">
<text x="250.5" y="261.1">TITLE:</text>
<text x="379.1" y="265.7">REV:</text>
<text x="287.4" y="275.3">Company:</text>
<text x="378.7" y="275.9">Sheet: 1/2</text>
<text x="287.4" y="282.9">Date:</text>
<text x="336.4" y="283">Drawn By: M.L.</text>
</g>
<g font-size="3.2" fill="#800">
<text x="41.6" y="6.9">1</text>
<text x="110.8" y="6.9">2</text>
<text x="179.9" y="6.9">3</text>
<text x="249.1" y="6.9">4</text>
<text x="318.2" y="6.9">5</text>
<text x="4.1" y="42">A</text>
<text x="405.9" y="42">A</text>
<text x="4.1" y="111.1">B</text>
<text x="405.9" y="111.1">B</text>
<text x="4.1" y="180.3">C</text>
<text x="405.9" y="180.3">C</text>
<text x="4.1" y="249.4">D</text>
<text x="405.9" y="249.4">D</text>
<text x="41.6" y="287.7">1</text>
<text x="110.8" y="287.7">2</text>
<text x="179.9" y="287.7">3</text>
<text x="249.1" y="287.7">4</text>
<text x="318.2" y="287.7">5</text>
</g>
<g font-size="3.2" fill="#000080">
<text x="60" y="36">68B09C Socket</text>
<text x="60" y="32.5">X1</text>
<text x="208.1" y="36">U1</text>
<text x="312.2" y="36">U2</text>
<text x="208.1" y="39.5">SN74LVC8T245PWR</text>
<text x="312.2" y="39.5">SN74LVC8T245PWR</text>
<text x="158.7" y="105.9">C1</text>
<text x="178.2" y="105.9">C2</text>
<text x="375.7" y="107.7">C3</text>
<text x="395.1" y="107.7">C4</text>
<text x="158.7" y="109.1">100nF</text>
<text x="178.2" y="109.1">100nF</text>
<text x="375.7" y="110.8">100nF</text>
<text x="395.1" y="110.8">100nF</text>
<text x="41.3" y="153.5">JP2</text>
<text x="60" y="155.9">68B09C</text>
<text x="60" y="152.4">U4</text>
<text x="94.2" y="153.5">JP1</text>
<text x="41.8" y="157">PINHD-1X20-BIG</text>
<text x="94.7" y="157">PINHD-1X20-BIG</text>
<text x="199.3" y="166.5">U5</text>
<text x="328.1" y="164.7">U3</text>
<text x="199.3" y="170">SN74LVC8T245PWR</text>
<text x="328.1" y="168.3">SN74LVC8T245PWR</text>
<text x="287.5" y="239.6">100nF</text>
<text x="287.5" y="236.4">C5</text>
<text x="306.9" y="239.6">100nF</text>
<text x="306.9" y="236.4">C6</text>
<text x="24.7" y="262.5">100nF</text>
<text x="24.7" y="259.4">C7</text>
<text x="160.5" y="261.1">C8</text>
<text x="179.9" y="261.1">C9</text>
<text x="160.5" y="264.3">100nF</text>
<text x="179.9" y="264.3">100nF</text>
</g>
<g font-size="3.2">
<text x="56" y="40.9">1</text>
<text x="61.3" y="42.7">VSS</text>
<text x="203.9" y="79.7">11</text>
<text x="203.9" y="83.3">12</text>
<text x="209.4" y="81.5">GND</text>
<text x="236.5" y="83.3">13</text>
<text x="308" y="79.7">11</text>
<text x="308" y="83.3">12</text>
<text x="313.5" y="81.5">GND</text>
<text x="340.6" y="83.3">13</text>
<text x="209.4" y="85">GND</text>
<text x="227.8" y="85">GND</text>
<text x="313.5" y="85">GND</text>
<text x="331.8" y="85">GND</text>
<text x="56" y="160.9">1</text>
<text x="61.3" y="162.6">VSS</text>
<text x="323.9" y="208.5">11</text>
<text x="195.1" y="210.3">11</text>
<text x="195.1" y="213.8">12</text>
<text x="200.6" y="212">GND</text>
<text x="200.6" y="215.5">GND</text>
<text x="219" y="215.5">GND</text>
<text x="227.7" y="213.8">13</text>
<text x="323.9" y="212">12</text>
<text x="329.4" y="210.3">GND</text>
<text x="329.4" y="213.8">GND</text>
<text x="347.7" y="213.8">GND</text>
<text x="356.5" y="212">13</text>
</g>
<g font-size="3.2" fill="#00f">
<text x="90.1" y="40.9">40</text>
<text x="56" y="44.5">2</text>
<text x="56" y="48">3</text>
<text x="61.3" y="46.2">NMI</text>
<text x="78.6" y="42.7">HALT</text>
<text x="78.8" y="46.2">XTAL</text>
<text x="90.1" y="48">38</text>
<text x="90.1" y="44.5">39</text>
<text x="205.9" y="48">2</text>
<text x="310" y="48">2</text>
<text x="56" y="51.5">4</text>
<text x="61.3" y="49.7">IRQ</text>
<text x="61.3" y="53.3">FIRQ</text>
<text x="76.5" y="53.3">RESET</text>
<text x="76.8" y="49.7">EXTAL</text>
<text x="90.1" y="51.5">37</text>
<text x="205.9" y="51.5">3</text>
<text x="209.4" y="49.7">DIR</text>
<text x="209.4" y="53.3">A1</text>
<text x="228" y="53.3">OE#</text>
<text x="236.5" y="51.5">22</text>
<text x="310" y="51.5">3</text>
<text x="313.5" y="49.7">DIR</text>
<text x="313.5" y="53.3">A1</text>
<text x="332" y="53.3">OE#</text>
<text x="340.6" y="51.5">22</text>
<text x="56" y="55">5</text>
<text x="56" y="58.6">6</text>
<text x="61.3" y="56.8">BS</text>
<text x="77.6" y="56.8">MRDY</text>
<text x="90.1" y="58.6">35</text>
<text x="90.1" y="55">36</text>
<text x="205.9" y="55">4</text>
<text x="205.9" y="58.6">5</text>
<text x="209.4" y="56.8">A2</text>
<text x="230.9" y="56.8">B1</text>
<text x="236.5" y="58.6">20</text>
<text x="236.5" y="55">21</text>
<text x="310" y="55">4</text>
<text x="310" y="58.6">5</text>
<text x="313.5" y="56.8">A2</text>
<text x="334.9" y="56.8">B1</text>
<text x="340.6" y="58.6">20</text>
<text x="340.6" y="55">21</text>
<text x="56" y="65.6">8</text>
<text x="61.3" y="60.3">BA</text>
<text x="84.4" y="60.3">Q</text>
<text x="84.9" y="63.9">E</text>
<text x="90.1" y="65.6">33</text>
<text x="90.1" y="62.1">34</text>
<text x="205.9" y="62.1">6</text>
<text x="205.9" y="65.6">7</text>
<text x="209.4" y="60.3">A3</text>
<text x="209.4" y="63.9">A4</text>
<text x="230.9" y="63.9">B3</text>
<text x="230.9" y="60.3">B2</text>
<text x="236.5" y="65.6">18</text>
<text x="236.5" y="62.1">19</text>
<text x="310" y="62.1">6</text>
<text x="310" y="65.6">7</text>
<text x="313.5" y="60.3">A3</text>
<text x="313.5" y="63.9">A4</text>
<text x="334.9" y="63.9">B3</text>
<text x="334.9" y="60.3">B2</text>
<text x="340.6" y="65.6">18</text>
<text x="340.6" y="62.1">19</text>
<text x="56" y="69.1">9</text>
<text x="61.3" y="67.4">A0</text>
<text x="61.3" y="70.9">A1</text>
<text x="70.7" y="67.4">DMABREQ</text>
<text x="81.5" y="70.9">RW</text>
<text x="90.1" y="69.1">32</text>
<text x="205.9" y="69.1">8</text>
<text x="209.4" y="67.4">A5</text>
<text x="209.4" y="70.9">A6</text>
<text x="230.9" y="70.9">B5</text>
<text x="230.9" y="67.4">B4</text>
<text x="236.5" y="69.1">17</text>
<text x="310" y="69.1">8</text>
<text x="313.5" y="67.4">A5</text>
<text x="313.5" y="70.9">A6</text>
<text x="334.9" y="70.9">B5</text>
<text x="334.9" y="67.4">B4</text>
<text x="340.6" y="69.1">17</text>
<text x="54" y="72.7">10</text>
<text x="54" y="76.2">11</text>
<text x="61.3" y="74.4">A2</text>
<text x="61.3" y="78">A3</text>
<text x="82.4" y="78">D1</text>
<text x="82.4" y="74.4">D0</text>
<text x="90.1" y="76.2">30</text>
<text x="90.1" y="72.7">31</text>
<text x="203.9" y="76.2">10</text>
<text x="205.9" y="72.7">9</text>
<text x="209.4" y="74.4">A7</text>
<text x="209.4" y="78">A8</text>
<text x="230.9" y="78">B7</text>
<text x="230.9" y="74.4">B6</text>
<text x="236.5" y="76.2">15</text>
<text x="236.5" y="72.7">16</text>
<text x="308" y="76.2">10</text>
<text x="310" y="72.7">9</text>
<text x="313.5" y="74.4">A7</text>
<text x="313.5" y="78">A8</text>
<text x="334.9" y="78">B7</text>
<text x="334.9" y="74.4">B6</text>
<text x="340.6" y="76.2">15</text>
<text x="340.6" y="72.7">16</text>
<text x="54" y="79.7">12</text>
<text x="54" y="83.3">13</text>
<text x="61.3" y="81.5">A4</text>
<text x="82.4" y="81.5">D2</text>
<text x="90.1" y="83.3">28</text>
<text x="90.1" y="79.7">29</text>
<text x="230.9" y="81.5">B8</text>
<text x="236.5" y="79.7">14</text>
<text x="334.9" y="81.5">B8</text>
<text x="340.6" y="79.7">14</text>
<text x="54" y="86.8">14</text>
<text x="61.3" y="85">A5</text>
<text x="61.3" y="88.5">A6</text>
<text x="82.4" y="88.5">D4</text>
<text x="82.4" y="85">D3</text>
<text x="90.1" y="86.8">27</text>
<text x="54" y="90.3">15</text>
<text x="54" y="93.8">16</text>
<text x="61.3" y="92.1">A7</text>
<text x="61.3" y="95.6">A8</text>
<text x="82.4" y="95.6">D6</text>
<text x="82.4" y="92.1">D5</text>
<text x="90.1" y="93.8">25</text>
<text x="90.1" y="90.3">26</text>
<text x="54" y="97.4">17</text>
<text x="54" y="100.9">18</text>
<text x="61.3" y="99.1">A9</text>
<text x="82.4" y="99.1">D7</text>
<text x="90.1" y="100.9">23</text>
<text x="90.1" y="97.4">24</text>
<text x="54" y="104.4">19</text>
<text x="54" y="108">20</text>
<text x="61.3" y="102.7">A10</text>
<text x="61.3" y="106.2">A11</text>
<text x="80.7" y="106.2">A14</text>
<text x="80.7" y="102.7">A15</text>
<text x="90.1" y="108">21</text>
<text x="90.1" y="104.4">22</text>
<text x="61.3" y="109.7">A12</text>
<text x="80.7" y="109.7">A13</text>
<text x="90.1" y="160.9">40</text>
<text x="56" y="164.4">2</text>
<text x="56" y="167.9">3</text>
<text x="61.3" y="166.2">NMI</text>
<text x="78.6" y="162.6">HALT</text>
<text x="78.8" y="166.2">XTAL</text>
<text x="90.1" y="167.9">38</text>
<text x="90.1" y="164.4">39</text>
<text x="56" y="171.5">4</text>
<text x="61.3" y="169.7">IRQ</text>
<text x="61.3" y="173.2">FIRQ</text>
<text x="76.5" y="173.2">RESET</text>
<text x="76.8" y="169.7">EXTAL</text>
<text x="90.1" y="171.5">37</text>
<text x="56" y="175">5</text>
<text x="56" y="178.5">6</text>
<text x="61.3" y="176.7">BS</text>
<text x="77.6" y="176.7">MRDY</text>
<text x="90.1" y="178.5">35</text>
<text x="90.1" y="175">36</text>
<text x="197.1" y="178.5">2</text>
<text x="325.9" y="176.7">2</text>
<text x="329.4" y="178.5">DIR</text>
<text x="56" y="185.6">8</text>
<text x="61.3" y="180.3">BA</text>
<text x="84.4" y="180.3">Q</text>
<text x="84.9" y="183.8">E</text>
<text x="90.1" y="185.6">33</text>
<text x="90.1" y="182">34</text>
<text x="197.1" y="182">3</text>
<text x="197.1" y="185.6">4</text>
<text x="200.6" y="180.3">DIR</text>
<text x="200.6" y="183.8">A1</text>
<text x="219.1" y="183.8">OE#</text>
<text x="227.7" y="185.6">21</text>
<text x="227.7" y="182">22</text>
<text x="325.9" y="180.3">3</text>
<text x="325.9" y="183.8">4</text>
<text x="329.4" y="182">A1</text>
<text x="329.4" y="185.6">A2</text>
<text x="347.9" y="182">OE#</text>
<text x="350.8" y="185.6">B1</text>
<text x="356.5" y="183.8">21</text>
<text x="356.5" y="180.3">22</text>
<text x="56" y="189.1">9</text>
<text x="61.3" y="187.3">A0</text>
<text x="61.3" y="190.9">A1</text>
<text x="70.7" y="187.3">DMABREQ</text>
<text x="81.5" y="190.9">RW</text>
<text x="90.1" y="189.1">32</text>
<text x="197.1" y="189.1">5</text>
<text x="200.6" y="187.3">A2</text>
<text x="200.6" y="190.9">A3</text>
<text x="222" y="190.9">B2</text>
<text x="222" y="187.3">B1</text>
<text x="227.7" y="189.1">20</text>
<text x="325.9" y="187.3">5</text>
<text x="325.9" y="190.9">6</text>
<text x="329.4" y="189.1">A3</text>
<text x="350.8" y="189.1">B2</text>
<text x="356.5" y="190.9">19</text>
<text x="356.5" y="187.3">20</text>
<text x="54" y="192.6">10</text>
<text x="54" y="196.1">11</text>
<text x="61.3" y="194.4">A2</text>
<text x="61.3" y="197.9">A3</text>
<text x="82.4" y="197.9">D1</text>
<text x="82.4" y="194.4">D0</text>
<text x="90.1" y="196.1">30</text>
<text x="90.1" y="192.6">31</text>
<text x="197.1" y="192.6">6</text>
<text x="197.1" y="196.1">7</text>
<text x="200.6" y="194.4">A4</text>
<text x="200.6" y="197.9">A5</text>
<text x="222" y="197.9">B4</text>
<text x="222" y="194.4">B3</text>
<text x="227.7" y="196.1">18</text>
<text x="227.7" y="192.6">19</text>
<text x="325.9" y="194.4">7</text>
<text x="325.9" y="197.9">8</text>
<text x="329.4" y="192.6">A4</text>
<text x="329.4" y="196.1">A5</text>
<text x="350.8" y="196.1">B4</text>
<text x="350.8" y="192.6">B3</text>
<text x="356.5" y="197.9">17</text>
<text x="356.5" y="194.4">18</text>
<text x="54" y="199.7">12</text>
<text x="54" y="203.2">13</text>
<text x="61.3" y="201.4">A4</text>
<text x="82.4" y="201.4">D2</text>
<text x="90.1" y="203.2">28</text>
<text x="90.1" y="199.7">29</text>
<text x="197.1" y="199.7">8</text>
<text x="197.1" y="203.2">9</text>
<text x="200.6" y="201.4">A6</text>
<text x="222" y="201.4">B5</text>
<text x="227.7" y="203.2">16</text>
<text x="227.7" y="199.7">17</text>
<text x="325.9" y="201.4">9</text>
<text x="329.4" y="199.7">A6</text>
<text x="329.4" y="203.2">A7</text>
<text x="350.8" y="203.2">B6</text>
<text x="350.8" y="199.7">B5</text>
<text x="356.5" y="201.4">16</text>
<text x="54" y="206.7">14</text>
<text x="61.3" y="205">A5</text>
<text x="61.3" y="208.5">A6</text>
<text x="82.4" y="208.5">D4</text>
<text x="82.4" y="205">D3</text>
<text x="90.1" y="206.7">27</text>
<text x="195.1" y="206.7">10</text>
<text x="200.6" y="205">A7</text>
<text x="200.6" y="208.5">A8</text>
<text x="222" y="208.5">B7</text>
<text x="222" y="205">B6</text>
<text x="227.7" y="206.7">15</text>
<text x="323.9" y="205">10</text>
<text x="329.4" y="206.7">A8</text>
<text x="350.8" y="206.7">B7</text>
<text x="356.5" y="208.5">14</text>
<text x="356.5" y="205">15</text>
<text x="54" y="210.3">15</text>
<text x="54" y="213.8">16</text>
<text x="61.3" y="212">A7</text>
<text x="61.3" y="215.5">A8</text>
<text x="82.4" y="215.5">D6</text>
<text x="82.4" y="212">D5</text>
<text x="90.1" y="213.8">25</text>
<text x="90.1" y="210.3">26</text>
<text x="222" y="212">B8</text>
<text x="227.7" y="210.3">14</text>
<text x="350.8" y="210.3">B8</text>
<text x="54" y="217.3">17</text>
<text x="54" y="220.8">18</text>
<text x="61.3" y="219.1">A9</text>
<text x="82.4" y="219.1">D7</text>
<text x="90.1" y="220.8">23</text>
<text x="90.1" y="217.3">24</text>
<text x="54" y="224.4">19</text>
<text x="54" y="227.9">20</text>
<text x="61.3" y="222.6">A10</text>
<text x="61.3" y="226.1">A11</text>
<text x="80.7" y="226.1">A14</text>
<text x="80.7" y="222.6">A15</text>
<text x="90.1" y="227.9">21</text>
<text x="90.1" y="224.4">22</text>
<text x="61.3" y="229.7">A12</text>
<text x="80.7" y="229.7">A13</text>
</g>
<g font-size="3.2" fill="#f00">
<text x="205.9" y="44.5">1</text>
<text x="209.4" y="46.2">VCCA</text>
<text x="226.3" y="46.2">VCCB</text>
<text x="236.5" y="48">23</text>
<text x="236.5" y="44.5">24</text>
<text x="310" y="44.5">1</text>
<text x="313.5" y="46.2">VCCA</text>
<text x="330.3" y="46.2">VCCB</text>
<text x="340.6" y="48">23</text>
<text x="340.6" y="44.5">24</text>
<text x="226.3" y="49.7">VCCB</text>
<text x="330.3" y="49.7">VCCB</text>
<text x="56" y="62.1">7</text>
<text x="61.3" y="63.9">VCC</text>
<text x="325.9" y="173.2">1</text>
<text x="356.5" y="173.2">24</text>
<text x="197.1" y="175">1</text>
<text x="200.6" y="176.7">VCCA</text>
<text x="217.5" y="176.7">VCCB</text>
<text x="227.7" y="178.5">23</text>
<text x="227.7" y="175">24</text>
<text x="329.4" y="175">VCCA</text>
<text x="346.2" y="178.5">VCCB</text>
<text x="346.2" y="175">VCCB</text>
<text x="356.5" y="176.7">23</text>
<text x="56" y="182">7</text>
<text x="61.3" y="183.8">VCC</text>
<text x="217.5" y="180.3">VCCB</text>
</g>
<g font-size="3.2" fill="#8d2323">
<text x="47" y="160.9">1</text>
<text x="99.9" y="160.9">1</text>
<text x="47" y="164.4">2</text>
<text x="47" y="167.9">3</text>
<text x="99.9" y="164.4">2</text>
<text x="99.9" y="167.9">3</text>
<text x="47" y="171.5">4</text>
<text x="99.9" y="171.5">4</text>
<text x="47" y="175">5</text>
<text x="47" y="178.5">6</text>
<text x="99.9" y="175">5</text>
<text x="99.9" y="178.5">6</text>
<text x="47" y="182">7</text>
<text x="47" y="185.6">8</text>
<text x="99.9" y="182">7</text>
<text x="99.9" y="185.6">8</text>
<text x="47" y="189.1">9</text>
<text x="99.9" y="189.1">9</text>
<text x="45" y="192.6">10</text>
<text x="45" y="196.1">11</text>
<text x="97.9" y="192.6">10</text>
<text x="97.9" y="196.1">11</text>
<text x="45" y="199.7">12</text>
<text x="45" y="203.2">13</text>
<text x="97.9" y="199.7">12</text>
<text x="97.9" y="203.2">13</text>
<text x="45" y="206.7">14</text>
<text x="97.9" y="206.7">14</text>
<text x="45" y="210.3">15</text>
<text x="45" y="213.8">16</text>
<text x="97.9" y="210.3">15</text>
<text x="97.9" y="213.8">16</text>
<text x="45" y="217.3">17</text>
<text x="45" y="220.8">18</text>
<text x="97.9" y="217.3">17</text>
<text x="97.9" y="220.8">18</text>
<text x="45" y="224.4">19</text>
<text x="45" y="227.9">20</text>
<text x="97.9" y="224.4">19</text>
<text x="97.9" y="227.9">20</text>
</g>
</svg>
